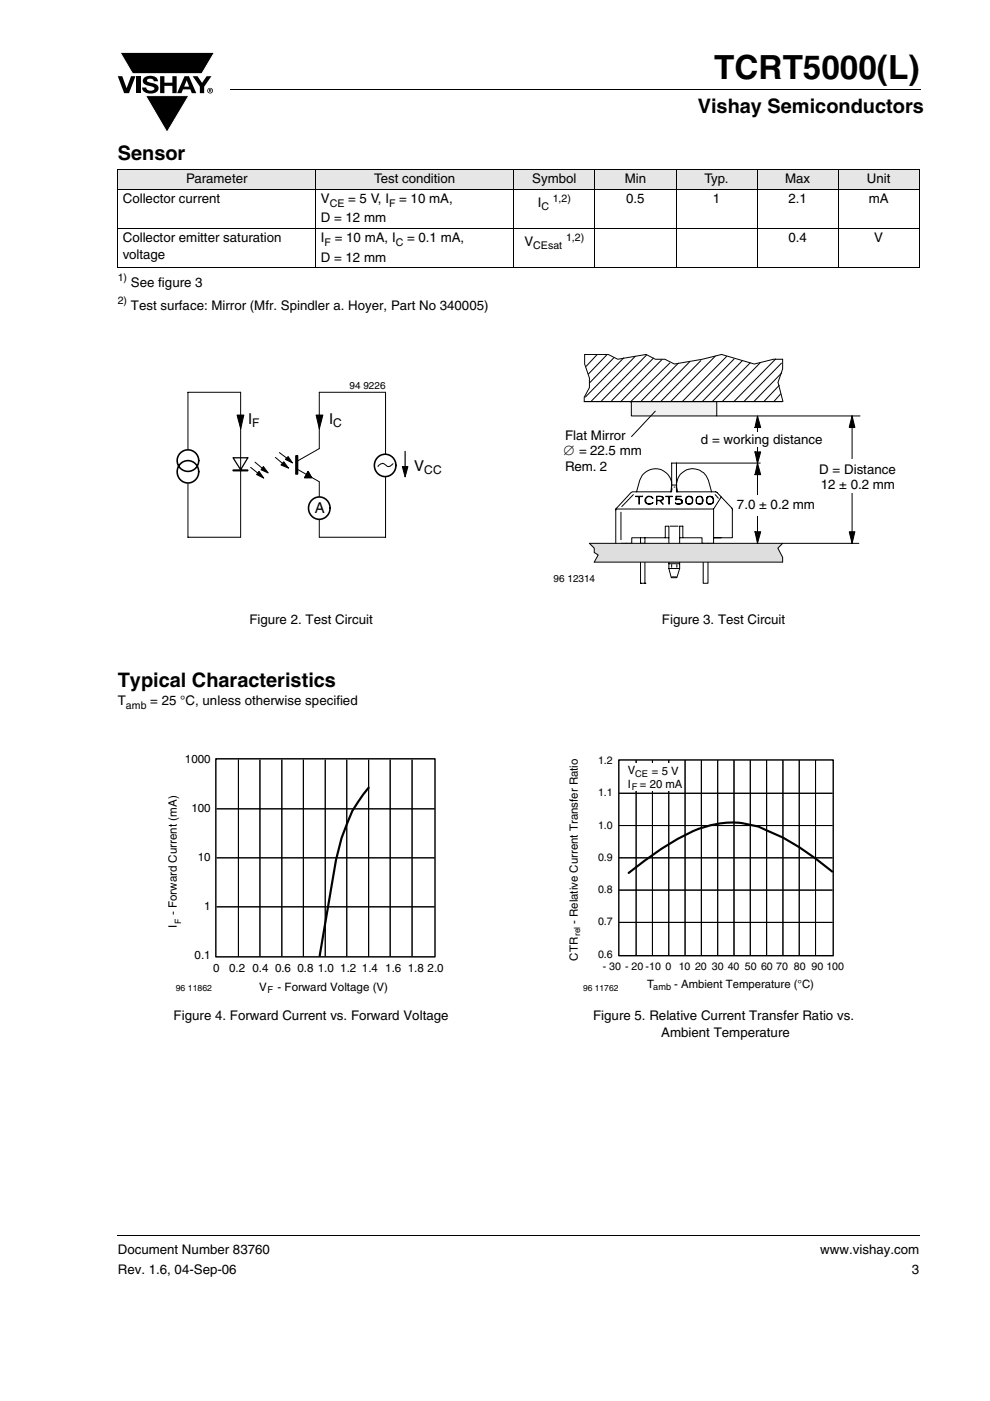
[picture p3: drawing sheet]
<svg xmlns="http://www.w3.org/2000/svg" width="210mm" height="297mm" viewBox="0 0 210 297" stroke-linecap="round" stroke-linejoin="round" font-family="sans-serif">
<g fill="#000">
<path d="M25 16.2h.9l1 2.5 .9-2.5h.9l-1.3 3.6h-1.1zM25.5 11.1h20l-2.7 4.5h-14.7zM28.9 16.2h.9v3.6h-.9zM30.6 16.5a2.1 2.1 0 0 1 2.8 .3l.1 .4h-.9a.79 .79 0 0 0-.7-.5 .79 .79 0 0 0-.7 .4l.2 .3 1 .2a1.08 1.08 0 0 1 1.2 1 1.08 1.08 0 0 1-1.1 1.2 1.73 1.73 0 0 1-2.4-1.2h.9a.96 .96 0 0 0 .8 .6 .96 .96 0 0 0 1-.4 1.68 1.68 0 0 0-1.6-.7 .92 .92 0 0 1-.9-.6 .92 .92 0 0 1 .3-1zM34 16.2h.9v1.3h1.7v-1.3h.9v3.6h-.9v-1.6h-1.7v1.6h-.9zM40.9 16.2h1l1 1.4 .9-1.4h1l-1.5 2.2v1.4h-.9v-1.4zM48.9 18.9l.1 .2zM30.9 20.3h9.2l-4.7 7.8zM24.9 261.9l.1 .2z"/>
<path d="M39.6 17l-.5 1.4h1zM39.1 16.2h1l1.5 3.6h-.9l-.3-.8h-1.6l-.3 .8h-.9z"/>
<path d="M44.5 19v.2h.2v-.2zM44.3 18.9h.5v.2l-.1 .2 .1 .3-.3-.3-.2 .3zM44.1 19.2a.46 .46 0 0 0 .9 0 .46 .46 0 0 0-.9 0zM44 19.2a.6 .6 0 0 1 1.2 0 .6 .6 0 0 1-1.2 0z"/>
</g>
<path d="M25.5 11.1h20l-2.7 4.5h-14.7zM30.9 20.3h9.2l-4.7 7.8z" fill="none" stroke="#fff" stroke-width=".21"/>
<path d="M49 19h146.3M25 262h170.1" fill="none" stroke="#000" stroke-width=".21"/>
<g fill="#e6e6e6">
<path d="M25 35.9h42v4.3h-42z"/>
<path d="M67 35.9h42v4.3h-42z"/>
<path d="M109 35.9h17.2v4.3h-17.2z"/>
<path d="M126.2 35.9h17.2v4.3h-17.2z"/>
<path d="M143.4 35.9h17.2v4.3h-17.2z"/>
<path d="M160.6 35.9h17.2v4.3h-17.2z"/>
<path d="M177.8 35.9h17.2v4.3h-17.2z"/>
</g>
<g fill="none" stroke="#000" stroke-width=".21">
<path d="M24.9 35.9h170.2M25 36v20.7M67 35.9v20.9M109 35.9v20.9M126.2 35.9v20.9M143.4 35.9v20.9M160.6 35.9v20.9M177.8 35.9v20.9M195 36v20.7M24.9 40.2h170.2M24.9 48.5h170.2M24.9 56.7h170.2"/>
<path d="M49.4 99.7h3.2v.2h-3.2zM49.4 99.8h3.2M50.3 88h1.4l-.7 3zM58.4 97l1.6 1.3M59.3 96l1.6 1.2M60.2 97.9l1 1.4-1.6-.7zM60.5 97.4l.6-.6 .9 1.4zM62.8 99.3l4.9 2.8M65.4 99.9l.7 1.4h-1.5zM67.7 83.2v11.9l-4.9 2.8M85.3 98.9h1.2l-.6 2.2zM67.7 102.2v3.1"/>
</g>
<g fill="#000">
<path d="M60.2 97.9l1 1.4-1.6-.7zM60.5 97.4l.6-.6 .9 1.4zM65.4 99.9l.7 1.4h-1.5zM85.3 98.9h1.2l-.6 2.2z"/>
<path d="M50.3 88h1.4l-.7 3z" fill-rule="evenodd"/>
</g>
<g fill="none" stroke="#000" stroke-width=".34">
<circle cx="39.9" cy="97.7" r="2.29"/>
<circle cx="39.8" cy="100" r="2.33"/>
</g>
<path d="M62.9 96.6v3.9" fill="none" stroke="#000" stroke-width=".42"/>
<path d="M62.7 96.6h.4v3.9h-.4z" fill="none" stroke="#000" stroke-width=".25"/>
<path d="M49.4 97.1h3.2l-1.6 2.5z" fill="#fff"/>
<path d="M49.4 97.1h3.2l-1.6 2.5zM49.4 99.7h3.2" fill="none" stroke="#000" stroke-width=".26"/>
<g fill="#000">
<path d="M54.9 99.9l1.1 1.5-1.6-.8zM55.9 98.9l1 1.4-1.5-.7z"/>
<path d="M67 88h1.5l-.8 3z" fill-rule="evenodd"/>
</g>
<g fill="none" stroke="#000" stroke-width=".21">
<path d="M39.9 95.2v-12h11.1v30.7h-11.1v-11.3M53.2 99.1l1.7 1.3M54.1 98l1.6 1.3M54.9 99.9l1.1 1.5-1.6-.8zM55.9 98.9l1 1.4-1.5-.7zM67 88h1.5l-.8 3zM67.7 83.2h14.1v13M83.4 98.3l-.2 .1a1.04 1.04 0 0 1-1.8-.1 1.22 1.22 0 0 0-1.2 .6M81.8 101.1v12.8h-14.1v-3.7M130.6 107.9h20.8M131.7 108.6v5.8M132.8 115.2v3.1"/>
<path d="M134.3 104.9l-2.4 2.5M135 104.3l.7-2.5a3.5 3.5 0 0 1 4.2-2.3 3.5 3.5 0 0 1 2.5 4.1l-.1 .7M135.5 105.3v1.6l.1-1.6M135.9 116.9h.9M135.9 115.2h.9M135.9 114v9.7M136.3 105.2h-1.5l1.5 .1M136.8 114v9.7M137 105.5a.92 .92 0 0 1 1.5 .1 .82 .82 0 0 0-1.2-.2 .82 .82 0 0 0-.1 1.2 .82 .82 0 0 0 1.2 0h.1a.91 .91 0 0 1-1.4 .2 .91 .91 0 0 1-.1-1.3zM139.3 106.1l1.1-.1 .2-.4-.6-.3h-.7l-.1 1.6v-1.7h.9l.6 .3v.3l-.3 .3h-1.1M139.9 106.1l.8 .8-.7-.8M141.1 114v-2.4h.8v8.9h2.3l-.6 2h-1.2l-.5-2"/>
<path d="M141.2 105.2l1.4 .1zM141.9 105.3l.1 1.6zM141.9 114h-7.9v1.2h-2.2M141.9 119.1h2.3M141.9 119.5h2.3M142.1 111.6h1.7M142.5 119.7v.6M142.5 102.8h1M142.5 103.7v.1M143 103.3h.1M143.6 119.7v.6M143.6 106.8l-.3-.2 .8 .2"/>
<path d="M143.7 104.3a3.5 3.5 0 0 1 2-4.7 3.5 3.5 0 0 1 4.6 2.2l.6 2.5M144.2 105.9l.5 .4M144.7 106.6l-.6 .2 .4-.1 .2-.5a1.17 1.17 0 0 0-1.4-.2l.1-.8h1.1l-.9 .1-.2 .6a.79 .79 0 0 1 1-.1 .79 .79 0 0 1 .3 .9l-.3 .1a1.08 1.08 0 0 1-1.2-.2h.1M144.8 114v-2.4h-.6v8.9M145.8 105.4h.8M145.8 106.7h.8M145.8 105.3a.85 .85 0 0 1 1.2 .6 .85 .85 0 0 1-1 1l-.2-.1a1 1 0 0 1 0-1.5zM145.8 105.3a1.02 1.02 0 0 0 0 1.5M146.5 105.3a1.04 1.04 0 0 1 0 1.5M147.7 105.5a1.08 1.08 0 0 0 .3 1.3 .81 .81 0 0 0 1.2-.6 .87 .87 0 0 0-.9-1l-.3 .1-.2 .2a1.08 1.08 0 0 0 .2 1.3M148 105.4h.8M148 106.7h.8"/>
<path d="M148 105.3l-.2 .2M148.7 105.3a1.26 1.26 0 0 1 0 1.5M149.2 115.2v8.5h1v-8.5M149.2 116.9h1M149.9 105.5l-.1 .6 .3 .7a.85 .85 0 0 0 1.3-.6 .8 .8 0 0 0-.5-1 .8 .8 0 0 0-1 .3h.1a1.08 1.08 0 0 0 .3 1.3M150.1 105.4h.9M150.1 106.7h.9M150.3 105.3l-.3 .2M150.9 105.3a1.04 1.04 0 0 1 0 1.5M151.4 107.9v7.3h-2.5v-1.2h-4.7M151.7 104.9l.7 .7M153 114h-1.6h3.9l-.1-6.3-3.3-3.4h-8.4v-6.1h-1v6.1h-8.4l-3.5 3.6v10.4h2.2l-.5 .5h-1.2l-.5-.5"/>
<path d="M153 105.4l-1.6 2.5M135.9 123.7h.1M135.9 123.7h.9M136.8 123.7h.1M142.5 122.3h1"/>
</g>
<g fill="none" stroke="#000" stroke-width=".34">
<circle cx="81.7" cy="98.7" r="2.33"/>
<circle cx="67.7" cy="107.8" r="2.33"/>
</g>
<path d="M85.9 95.7v4.2" fill="none" stroke="#000" stroke-width=".25"/>
<path d="M125 115.2h41l-1 1 1 2v1h-40l.9-1.5-.9-.6v-.9z" fill-rule="evenodd" fill="#dedede"/>
<path d="M125 115.2h41M126 119.2h40" fill="none" stroke="#000" stroke-width=".21"/>
<path d="M133.9 85.1h18.1v3.1h-18.1z" fill="#f0f0f0"/>
<path d="M133.9 85.1h18.1v3.1h-18.1z" fill="none" stroke="#000" stroke-width=".21"/>
<path d="M124 75.2h5l2 1 6-1 2 1h2l2.1 1 5.9-1 4-1 7 2 4.1-1h1.9v2l-1 3 1 3.9h-42.1v-.9l1.1-2v-2.1l-1-2.9z" fill-rule="evenodd" fill="#fff"/>
<path d="M139 87.2l-5 5.4M152 88.2h30.4M165 81.2l1-3v-2h-1.9l-4.1 1-7-2-4 1-5.9 1-2.1-1h-2l-2-1-6 1-2-1h-5v2l1 2.9v2.1l-1.1 2v.9h42.1h-42.1M180.7 88.2l.6 2.4h-1.2zM180.7 88.2v27M166 115.2h16.2M180.1 112.7h1.2l-.6 2.5z" fill="none" stroke="#000" stroke-width=".21"/>
<g fill="#000">
<path d="M180.7 88.2l.6 2.4h-1.2z" fill-rule="evenodd"/>
<path d="M180.1 112.7h1.2l-.6 2.5z" fill-rule="evenodd"/>
</g>
<path d="M171.2 97.4h19v7.1h-19z" fill="#fff"/>
<path d="M143.5 98.2h17.8M160.1 90.6h1.2l-.6-2.4-.5 2.4M160.1 95.8h1.2l-.6 2.5-.5-2.5M160.7 90.6v24.6M160.1 112.7h1.2l-.6 2.5-.5-2.5M160.1 100.6h1.2l-.6-2.4-.5 2.4" fill="none" stroke="#000" stroke-width=".21"/>
<g fill="#000">
<path d="M160.7 88.2l.6 2.4h-1.2z" fill-rule="evenodd"/>
<path d="M160.1 95.8h1.2l-.6 2.5z" fill-rule="evenodd"/>
<path d="M160.1 112.7h1.2l-.6 2.5z" fill-rule="evenodd"/>
<path d="M160.7 98.2l.6 2.4h-1.2z" fill-rule="evenodd"/>
</g>
<g fill="#fff">
<path d="M148.9 91.6h28.6v3h-28.6z"/>
<path d="M155.8 105.1h15.9v4.4h-15.9z"/>
</g>
<g fill="none" stroke="#000" stroke-width=".21">
<path d="M126.6 75.2l-2.3 2.5M128.8 75.2l-4 4.1M130.2 75.9l-5.1 5.2M132.3 75.9l-8.1 8.3M134.8 75.5l-9.4 9.5M137.1 75.3l-9.5 9.7M138.6 75.9l-8.9 9.1M140.4 76.2l-8.8 9M142.1 76.9l-8.4 8.3M143.9 77l-7.9 8M146.3 76.7l-8.2 8.4M148.6 76.5l-8.5 8.6"/>
<path d="M151.7 75.5l-9.4 9.6M154.1 75.6l-9.3 9.5M155.7 76.1l-8.8 9M157.4 76.5l-8.4 8.6M159.1 76.9l-8 8.2M161.3 76.9l-8.1 8.2M164.5 76.1l-8.8 9M165.8 77l-8 8.1M165.8 79l-5.9 6.1M165 81.1l1.1 4.1M165.3 81.7l-3.3 3.4M165.6 83.5l-1.5 1.6"/>
<path d="M125 115.2l1 1v.9l.9 .6-.9 1.5M166 115.2l-1 1 1 2v1M46 171.5h46.1M50.6 161.1v41.6M55.1 161.1v41.6M59.8 161.1v41.6M64.3 161.1v41.6M69 161.1v41.6M73.5 161.1v41.6M78.2 161.1v41.6M82.8 161.1v41.6M87.4 161.1v41.6"/>
<path d="M131.3 175h45.3M131.3 168.2h45.3M134.9 161.2v41.3M138.4 161.2v41.3M141.8 161.2v41.3M145.3 161.2v41.3M148.8 161.2v41.3M152.2 161.2v41.3M155.7 161.2v41.3M159.1 161.2v41.3M162.6 161.2v41.3M166.1 161.2v41.3"/>
<path d="M169.5 161.2v41.3M173 161.2v41.3M46 192.3h46.1M46 181.9h46.1M131.3 181.9h45.3M131.3 195.6h45.3M131.3 188.7h45.3"/>
</g>
<path d="M78.2 167a29.4 29.4 0 0 0-5.8 10.7l-1.1 4.6-3.5 20.3" fill="none" stroke="#000" stroke-width=".46"/>
<path d="M45.8 160.9h46.5v42h-46.5z" fill="none" stroke="#000" stroke-width=".31"/>
<path d="M176.5 184.8a54.4 54.4 0 0 0-15.6-9.5 18 18 0 0 0-9.9-.4l-1 .3a30.1 30.1 0 0 0-9.7 4.8l-7 5.1" fill="none" stroke="#000" stroke-width=".45"/>
<path d="M131.2 161.1h45.5v41.5h-45.5z" fill="none" stroke="#000" stroke-width=".3"/>
<path d="M132.7 161.8h12.4v5.8h-12.4z" fill="#fff"/>
<text font-size="7" x="151.5" y="16.7">TCRT5000(L)</text>
<g font-size="4.2">
<text x="148" y="24">Vishay Semiconductors</text>
<text x="25" y="33.8">Sensor</text>
<text x="25" y="145.6">Typical Characteristics</text>
</g>
<g font-size="3.2">
<text x="52.6" y="89.9">I</text>
<text x="69.8" y="89.9">I</text>
<text x="87.9" y="99.8">V</text>
<text x="66.8" y="108.7">A</text>
</g>
<g font-size="2.8">
<text x="39.5" y="38.9">Parameter</text>
<text x="79.4" y="38.9">Test condition</text>
<text x="112.9" y="38.9">Symbol</text>
<text x="132.5" y="38.9">Min</text>
<text x="149.5" y="38.9">Typ.</text>
<text x="166.5" y="38.9">Max</text>
<text x="183.9" y="38.9">Unit</text>
<text x="26" y="43.1">Collector current</text>
<text x="68.1" y="47.2">D = 12 mm</text>
<text x="68.1" y="43.1">V</text>
<text x="73.9" y="43.1">= 5 V, I</text>
<text x="84.7" y="43.1">= 10 mA,</text>
<text x="114" y="43.9">I</text>
<text x="132.8" y="43.1">0.5</text>
<text x="151.2" y="43.1">1</text>
<text x="167.2" y="43.1">2.1</text>
<text x="184.3" y="43.1">mA</text>
<text x="26" y="51.4">Collector emitter saturation</text>
<text x="68.1" y="51.4">I</text>
<text x="71" y="51.4">= 10 mA, I</text>
<text x="86.3" y="51.4">= 0.1 mA,</text>
<text x="111.2" y="52.2">V</text>
<text x="167.2" y="51.4">0.4</text>
<text x="185.4" y="51.4">V</text>
<text x="26" y="54.9">voltage</text>
<text x="68.1" y="55.5">D = 12 mm</text>
<text x="27.8" y="60.7">See figure 3</text>
<text x="27.8" y="65.7">Test surface: Mirror (Mfr. Spindler a. Hoyer, Part No 340005)</text>
<text x="119.9" y="93.3">Flat Mirror</text>
<text x="148.7" y="94">d = working distance</text>
<text x="119.5" y="96.6">∅ = 22.5 mm</text>
<text x="119.9" y="99.8">Rem. 2</text>
<text x="173.8" y="100.6">D = Distance</text>
<text x="174.1" y="103.7">12 ± 0.2 mm</text>
<text x="156.3" y="108">7.0 ± 0.2 mm</text>
<text x="52.9" y="132.4">Figure 2. Test Circuit</text>
<text x="140.4" y="132.4">Figure 3. Test Circuit</text>
<text x="25" y="149.6">T</text>
<text x="31.9" y="149.6">= 25 °C, unless otherwise specified</text>
<text x="36.8" y="216.3">Figure 4. Forward Current vs. Forward Voltage</text>
<text x="125.8" y="216.3">Figure 5. Relative Current Transfer Ratio vs.</text>
<text x="140.3" y="219.8">Ambient Temperature</text>
<text x="25" y="265.9">Document Number 83760</text>
<text x="174" y="265.9">www.vishay.com</text>
<text x="25" y="270.1">Rev. 1.6, 04-Sep-06</text>
<text x="193.4" y="270.1">3</text>
</g>
<g font-size="2.5">
<text x="53.5" y="90.6">F</text>
<text x="70.7" y="90.6">C</text>
<text x="90" y="100.4">CC</text>
<text x="39.2" y="161.8">1000</text>
<text x="40.6" y="172.2">100</text>
<text x="42" y="182.5">10</text>
<text x="37.5" y="196.8" transform="rotate(-90 37.5 196.8)">I</text>
<text x="37.5" y="194.1" transform="rotate(-90 37.5 194.1)">- Forward Current (mA)</text>
<text x="43.3" y="192.9">1</text>
<text x="41.3" y="203.3">0.1</text>
<text x="45.2" y="206">0</text>
<text x="48.6" y="206">0.2</text>
<text x="53.6" y="206">0.4</text>
<text x="58.3" y="206">0.6 0.8</text>
<text x="67.4" y="206.1">1.0</text>
<text x="72.2" y="206.1">1.2</text>
<text x="76.8" y="206.1">1.4</text>
<text x="81.7" y="206">1.6</text>
<text x="86.5" y="206">1.8</text>
<text x="90.7" y="206">2.0</text>
<text x="55" y="210.2">V</text>
<text x="58.9" y="210.2">- Forward Voltage (V)</text>
</g>
<g font-size="2.4">
<text x="133.2" y="167">I</text>
<text x="133.2" y="164.2">V</text>
<text x="135.7" y="167">= 20 mA</text>
<text x="138.3" y="164.3">= 5</text>
<text x="142.3" y="164.3">V</text>
<text x="122.6" y="195.9" transform="rotate(-90 122.6 195.9)">- Relative Current Transfer Ratio</text>
<text x="122.6" y="203.7" transform="rotate(-90 122.6 203.7)">CTR</text>
<text x="137.3" y="209.5">T</text>
<text x="143" y="209.5">- Ambient Temperature (°C)</text>
</g>
<g font-size="2.3">
<text x="126.9" y="162">1.2</text>
<text x="126.9" y="168.8">1.1</text>
<text x="126.9" y="175.7">1.0</text>
<text x="126.9" y="182.5">0.9</text>
<text x="126.9" y="189.4">0.8</text>
<text x="126.9" y="196.2">0.7</text>
<text x="126.9" y="203.1">0.6</text>
<text x="127.8" y="205.6">- 30 - 20 -10</text>
<text x="141.2" y="205.7">0</text>
<text x="144" y="205.7">10</text>
<text x="147.4" y="205.7">20</text>
<text x="151" y="205.6">30</text>
<text x="154.3" y="205.6">40</text>
<text x="158" y="205.6">50</text>
<text x="161.4" y="205.6">60</text>
<text x="164.7" y="205.7">70 80 90 100</text>
</g>
<g font-size="2.2">
<text x="69.9" y="43.8">CE</text>
<text x="82.5" y="43.8">F</text>
<text x="114.8" y="44.6">C</text>
<text x="117.2" y="42.8">1,2)</text>
<text x="68.8" y="52.1">F</text>
<text x="83.9" y="52.1">C</text>
<text x="113.1" y="52.9">CEsat</text>
<text x="120.1" y="51">1,2)</text>
<text x="25" y="59.6">1)</text>
<text x="25" y="64.6">2)</text>
<text x="26.7" y="150.3">amb</text>
</g>
<g font-size="2.1">
<text x="74.1" y="82.4">94 9226</text>
<text x="117.4" y="123.3">96 12314</text>
</g>
<g font-size="2">
<text x="134" y="167.5">F</text>
<text x="134.8" y="164.8">CE</text>
<text x="138.6" y="210">amb</text>
<text x="56.8" y="210.6">F</text>
</g>
<g font-size="1.8">
<text x="38.4" y="195.8" transform="rotate(-90 38.4 195.8)">F</text>
<text x="123.1" y="198.5" transform="rotate(-90 123.1 198.5)">rel</text>
<text x="37.3" y="210.2">96 11862</text>
<text x="123.7" y="210.1">96 11762</text>
</g>
</svg>
